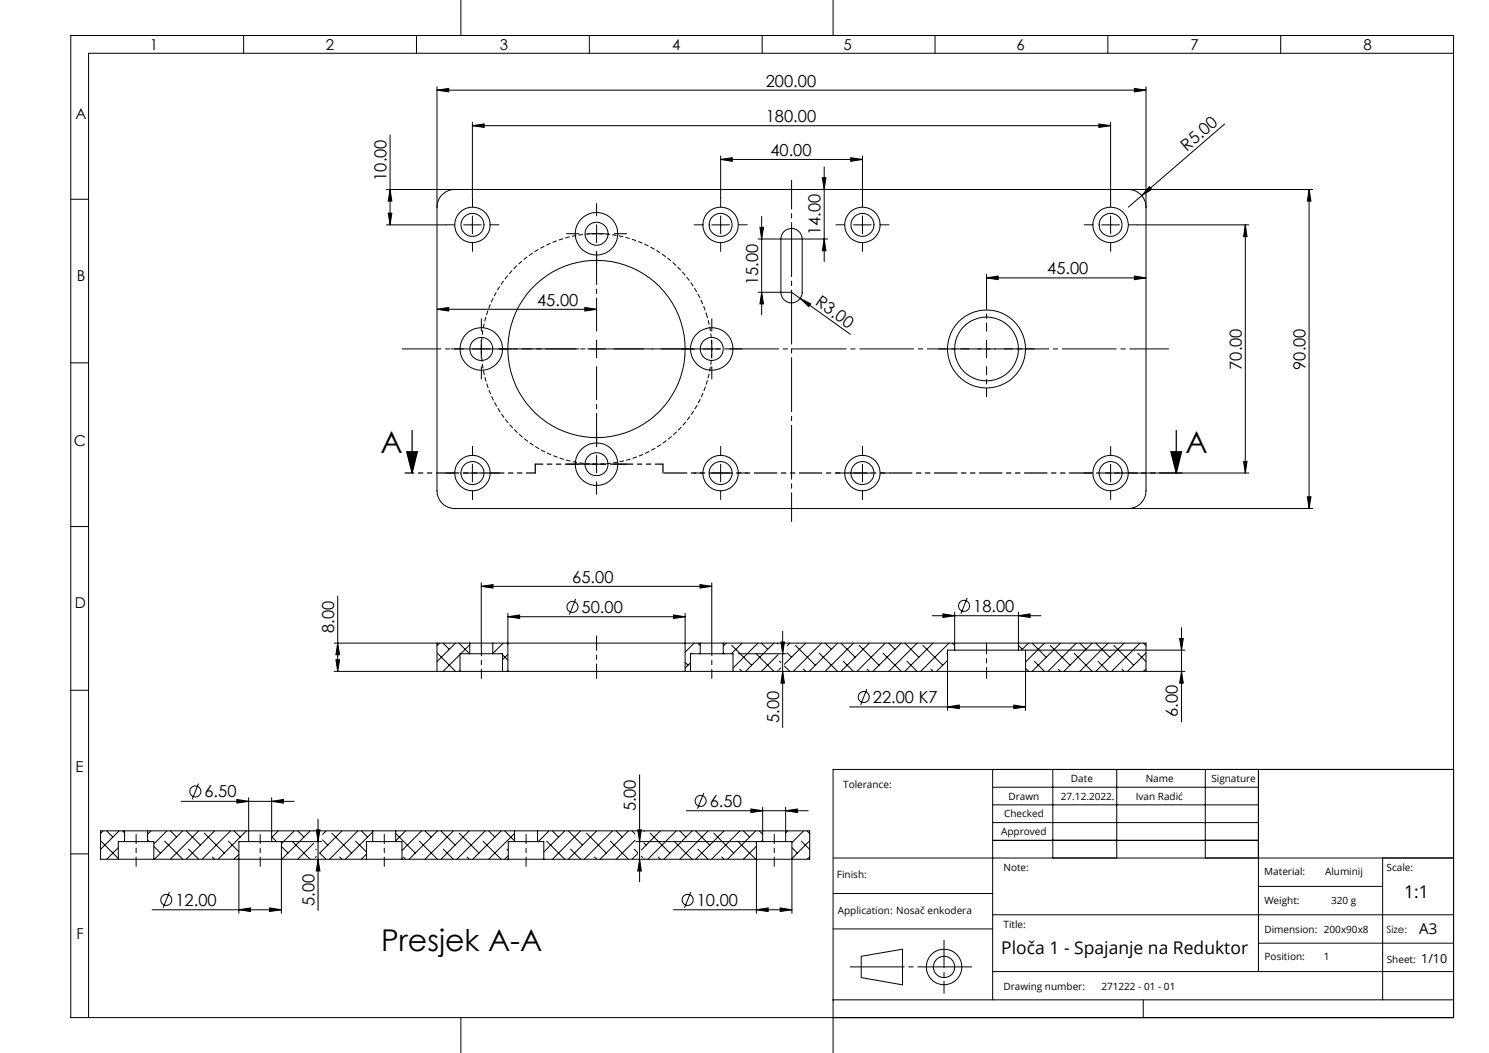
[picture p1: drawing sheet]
<svg xmlns="http://www.w3.org/2000/svg" width="420mm" height="297mm" viewBox="0 0 420 297" stroke-linecap="round" stroke-linejoin="round" font-family="sans-serif">
<g fill="none" stroke="#000" stroke-width=".28">
<path d="M20 10h390v277h-390zM68.7 10v5M117.5 10v5M130 0v10M166.2 10v5M215 10v5M235 0v10M263.7 10v5M312.5 10v5M361.2 10v5M410 15h-385v272M110 38.1v25.3"/>
<path d="M123.3 25.4l3.3-.5v1zM123.3 24.4v114a5 5 0 0 0 5 5h242M123.3 25.4h200M133.2 35.5l3.4-.5v.9zM133.2 34.5v21.4M133.2 35.5h180.1M310 35l3.3 .5-3.3 .4zM313.3 34.5v21.4M320 24.9l3.3 .5-3.3 .5zM323.3 24.4v114a5 5 0 0 1-5 5M345.4 35l-23.3 20.2M20 56.2h5"/>
<path d="M110 53.4l.5 3.3h-1zM128.3 53.4a5 5 0 0 0-5 5M203.3 45l3.3-.5v1zM203.3 44v11.9M203.3 45h40M232 50.1h1l-.5 3.3zM232.5 47.1v26.7M240 44.5l3.3 .5-3.3 .5zM243.3 44v11.9M318.3 53.4a5 5 0 0 1 5 5M322.1 55.2l-3.8 3.2M324.2 52.6l.7 .8-2.8 1.8z"/>
<path d="M369.3 53.4l.5 3.3h-1zM369.3 53.4v90M370.3 53.4h-261.3M109 63.4h16.8M109.5 60.1h1l-.5 3.3zM130.8 63.4h4.9M133.2 60.9v5M165.8 65.9h4.9M168.3 63.4v5M200.8 63.4h5M203.3 60.9v5M213.9 67.4h19.6"/>
<path d="M214.3 64.1h1.1l-.6 3.3zM214.8 61.1v27.7M220.9 65.5a3 3 0 0 1 3.3-.9 3 3 0 0 1 2.1 2.8v15a3 3 0 0 1-3 3 3 3 0 0 1-3-3v-15l.3-1.3zM232.5 67.4l.5 3.3h-1zM240.8 63.4h4.9M243.3 60.9v5M278.3 78.4l3.3-.5v1zM278.3 77.4v7.5M278.3 78.4h45M310.8 63.4h5M313.3 60.9v5M320 77.9l3.3 .5-3.3 .5z"/>
<path d="M320.7 63.4h31.5M351.3 63.4l.5 3.3h-1zM351.3 63.4v70M123.3 87.2l3.3-.5v1zM123.3 87.2h45M133.2 98.4h5.1M135.7 95.9v5M165 86.7l3.3 .5-3.3 .5zM165.8 98.4h4.9M168.3 95.9v5M198.3 98.4h5M200.8 95.9v5"/>
<path d="M213.9 82.4h9.4l2.4 1.8M214.8 82.4l.6 3.3h-1.1zM225.7 84.2l3 1.5-.6 .8zM225.7 84.2l14.2 10.1M275.8 98.4h5M278.3 95.9v5M20 102.3h5M130.8 133.4h4.9M133.2 130.9v5M165.8 130.9h4.9M168.3 128.4v5M200.8 133.4h5"/>
<path d="M203.3 130.9v5M240.8 133.4h4.9M243.3 130.9v5M310.8 133.4h5M313.3 130.9v5M320.7 133.4h31.5M350.8 130.1h1l-.5 3.3zM20 148.5h5M368.8 140.1h1l-.5 3.3zM95.2 168.1v21.3M135.7 165.4l3.4-.5v1zM135.7 164.4v18"/>
<path d="M135.7 165.4h65.1M143.3 174l3.3-.5v.9zM143.3 173v16.4M143.3 174h50M162.4 168.9l-1.8 4.5M190 173.5l3.3 .5-3.3 .4zM193.3 173v16.4M197.4 164.9l3.4 .5-3.4 .5zM200.8 164.4v18M220.8 178v27.2M262.9 173.7h30.7M266 173.1l3.3 .6-3.3 .5z"/>
<path d="M269.3 172.6v10.8M272.8 168.7l-1.8 4.4M287.3 173.7l3.2-.6v1.1zM287.3 172.6v10.8M333.3 177v26.6M20 194.7h5M94.3 181.4h38.2M94.3 189.4h35.5M94.8 186.1h1l-.6 3.3zM95.2 181.4l.6 3.3h-1zM123.3 181.4v8M123.4 184.3l5.1 5.1"/>
<path d="M124 181.4l-.7 .7M125 181.4l1.7 1.7M128.5 181.4l-5.2 5.2M129.5 181.4l3 3M129.8 184.6l-4.8 4.8M129.8 189.1l-.3 .3M129.8 189.4h11.9M132.5 181.9l-2.5 2.5M132.5 181.4h6.5M132.5 184.4h6.5M132.5 184.4h-2.7v5M132.5 181.4v3"/>
<path d="M139 181.4h58.5M139 184.4h2.7v5M139 181.4v3M141.3 184.3l.1 .1M141.7 184.7l1.6 1.5M141.7 189.4h1.6M142 181.4l-3 2.9M142.9 181.4l.4 .3M143.3 184.6l-1.6 1.5M143.3 189.1l-.4 .3M143.3 189.4h50M193.3 186.8l.8 .8"/>
<path d="M193.3 189.4h1.5M194.8 186.9l-1.5 1.6M194.8 189.4h12M195.2 184.3l.1 .1M195.8 181.4l-2.5 2.5M196.8 181.4l.7 .7M197.5 184.2l-.2 .2M197.5 181.4h6.5M197.5 184.4h6.5M197.5 184.4h-2.7v5M197.5 181.4v3M204 184.1l.3 .3"/>
<path d="M204 181.4h119.3v8M204 184.4h2.8v5M204 181.4v3M204.8 181.4l-.8 .8M206.4 182l5.6 5.6M208.2 184.4h13.6M208.7 188.7l.6 .7M209.3 181.4l-3 3M213.1 184.3l5.2 5.1M213.8 181.4l-7 7M214.8 181.4l1.7 1.7M218.3 181.4l-8 8"/>
<path d="M219.3 181.4l.2 .2M219.5 184.6l-4.7 4.8M219.5 189.1l-.2 .3M219.9 186.5l.4 .4M220.3 181.1h1l-.5 3.3zM220.3 188.4l-.6 .5M220.8 189.4l.5 3.3h-1zM221.3 187.9l1.5 1.5M222 184.1l1.3 1.3M222.8 181.4l-.8 .7M224.4 182l5.6 5.6M226.6 188.7l.7 .7"/>
<path d="M227.3 181.4l-6 6M231.1 184.3l5.2 5.1M231.7 181.4l-7.9 8M232.7 181.4l1.8 1.7M236.3 181.4l-8.1 8M237.2 181.4l4 4M237.8 186.5l2.9 2.9M239.6 199.4h49.7M240.7 181.4l-8 8M242.4 182l5.6 5.6M244.5 194.4l-1.8 4.4M244.6 188.7l.6 .7"/>
<path d="M245.2 181.4l-8 8M249.1 184.3l5.1 5.1M249.7 181.4l-8 8M250.7 181.4l1.7 1.7M254.2 181.4l-8 8M255.2 181.4l4 4M255.8 186.5l2.9 2.9M258.7 181.4l-8 8M260.3 182l5.6 5.6M262.5 188.7l.7 .7M263.2 181.4l-8 8M267.1 184.3l.2 .2"/>
<path d="M267.3 199.4l3.3-.5v1zM267.3 186.3l-3.1 3.1M267.7 181.4l-8 8M268.6 181.4l.7 .6M269.3 183.4h18M269.3 183.4h-2v17M286 198.9l3.3 .5-3.3 .5zM287.3 182l1.1 1.1M289.3 188.5l.8 .9M289.3 183.4v17M290.1 181.4l-2 2M291.1 181.4l4 4"/>
<path d="M291.7 186.5l2.9 2.9M294.6 181.4l-5.3 5.3M296.2 182l5.6 5.6M298.5 188.7l.6 .7M299.1 181.4l-8 8M303 184.3l5.1 5.1M303.6 181.4l-8 8M304.6 181.4l1.7 1.7M308.1 181.4l-8 8M309.1 181.4l4 4M309.7 186.5l2.9 2.9M312.6 181.4l-8 8"/>
<path d="M314.2 182l5.6 5.6M316.4 188.7l.7 .7M317.1 181.4l-8 8M320.9 184.3l2.4 2.3M321.6 181.4l-8.1 8M322.5 181.4l.8 .7M323.3 184.2l-5.3 5.2M323.3 188.7l-.8 .7M332.7 180.1h1.1l-.5 3.3zM333.3 189.4l.5 3.3h-1.1zM334.3 189.4h-127.5M334.3 183.4h-47"/>
<path d="M180.4 218.5v30.2M280 217v65M297 217v25M315 217v25M340 217v25M355 217v57M410 217h-175v80M28.5 237.2l4.9 4.9M29.1 234.3l-.7 .8M30.1 234.3l1.7 1.8M33.4 239.1l-3.3 3.3M33.6 234.3l-5.2 5.3"/>
<path d="M34.6 234.3l.5 .6M35.1 237.4h6.5M35.1 234.3h6.5M35.1 237.4h-1.7v5M35.1 234.3h-6.7v8.1h5M35.1 234.3v3.1M35.1 237.3v.1M41.6 236.9l.5 .5M41.6 234.3h63.5M41.6 237.4h1.8v5M41.6 234.3v3.1M42.6 234.3l-1 1"/>
<path d="M43.4 238.7l1.9 1.9M46.4 237.2l5.1 5.2M47.1 234.3l-3.7 3.8M48 234.3l1.8 1.8M51.1 226h31.9M51.5 234.3l-7.9 8.1M52.5 234.3l4.1 4.1M53.2 239.5l2.9 2.9M56 221l-1.8 4.5M56.1 234.3l-8.1 8.1M57.6 235l5.7 5.6M60.5 234.3l-8 8.1"/>
<path d="M64.4 237.2l3 3M65 234.3l-8 8.1M66 234.3l1.8 1.8M66.8 225.5l3.3 .5-3.3 .5zM69.5 234.3l-8 8.1M70.1 237.4h6.5M70.1 237.4h-2.7v20.2M70.1 225v12.4M76.6 237.4h14.1M76.6 236l1.4 1.4M76.6 226l3.3-.5v1zM76.6 225v12.4"/>
<path d="M78.5 234.3l-1.9 1.9M79.4 237.4v20.2M79.4 238.8l1.8 1.8M82.3 237.2l5.2 5.2M83 234.3l-3.6 3.7M84 234.3l1.7 1.8M87.5 234.3l-8 8.1M88.4 234.3l.1 .1M88.5 237.9l-4.5 4.5M89.1 239.5l.1 .1M89.2 234.1h1l-.5 3.3zM89.7 231v25.8"/>
<path d="M91 236.9l1.5 1.5M92 234.3l-1 1M93.6 235l5.6 5.6M96.4 234.3l-6.2 6.3 1.8 1.8M100.3 237.2l3.1 3.1M100.9 234.3l-7.9 8.1M101.9 234.3l1.8 1.8M105.1 237.4h6.5M105.1 234.3h6.5M105.1 237.4h-1.7v5M105.1 234.7l-7.7 7.7M105.1 234.3v3.1"/>
<path d="M111.6 237.4h1.8v5M111.6 235.1l5.6 5.5M111.6 234.3h33.5M111.6 234.3v3.1M114.4 234.3l-2.8 2.9M118.3 237.2l5.1 5.2M118.9 234.3l-5.5 5.6M119.9 234.3l1.7 1.8M123.4 234.3l-8 8.1M124.4 234.3l4 4.1M125 239.5l2.9 2.9M127.9 234.3l-8 8.1"/>
<path d="M129.5 235l5.6 5.6M132.4 234.3l-8 8.1M136.2 237.2l5.2 5.2M136.9 234.3l-8 8.1M137.8 234.3l1.8 1.8M141.4 234.3l-8.1 8.1M142.3 234.3l2.8 2.9M143 239.5l.4 .4M145.1 237.4h6.5M145.1 234.3h6.5M145.1 237.4h-1.7v5M145.1 234.3v3.1"/>
<path d="M145.1 235.1l-7.3 7.3M151.6 234.3h76.8v8.1h-75M151.6 237.4h1.8v5M151.6 234.3v3.1M154.2 237.2l5.1 5.2M154.8 234.3l-3 3.1M155.8 234.3l1.8 1.8M159.3 234.3l-5.9 6M160.3 234.3l4 4.1M160.9 239.5l2.9 2.9M163.8 234.3l-8 8.1M165.4 235l5.6 5.6"/>
<path d="M168.3 234.3l-8 8.1M172.2 237.2l5.1 5.2M172.8 234.3l-8 8.1M173.8 234.3l1.7 1.8M177.3 234.3l-8 8.1M178.3 234.3l.8 .9M178.9 239.5l1 1M179.1 237l-5.3 5.4M179.4 237.4h35.7M179.9 234.1h1l-.5 3.3zM181.6 237.8l.6 .6M181.8 234.3l-.2 .2"/>
<path d="M183.4 235l5.6 5.6M186.3 234.3l-5.4 5.4M190.1 237.2l5.1 5.2M190.7 234.3l-8 8.1M191.7 234.3l1.8 1.8M193.6 228.7h34.4M195.2 234.3l-7.9 8.1M196.2 234.3l4 4.1M196.8 239.5l2.9 2.9M198.5 223.7l-1.8 4.4M199.7 234.3l-8 8.1M201.3 235l5.6 5.6"/>
<path d="M204.2 234.3l-8 8.1M208.1 237.2l5.1 5.2M208.7 234.3l-8 8.1M209.7 234.3l1.8 1.8M211.8 228.2l3.3 .5-3.3 .5zM213.2 234.3l-8 8.1M213.4 237.4v20.2M213.4 238.7l-3.7 3.7M214.2 234.3l.9 1M215.1 237.4h6.5M215.1 227.7v9.7M215.1 236.9l-.4 .5"/>
<path d="M221.6 237.4h1.8v20.2M221.6 237.3l.1 .1M221.6 228.7l3.3-.5v1zM221.6 227.7v9.7M222.2 234.3l-.6 .6M223.4 239.1l1.5 1.5M226 237.2l2.4 2.4M226.7 234.3l-3.3 3.4M227.6 234.3l.8 .8M228.4 237.1l-5 5M280 222h75M280 237h75"/>
<path d="M280 227h75M280 232h75M20 240.8h5M33.4 242.4h10M42.9 256.6h36.5M43.4 242.4h60M47.8 251.6l-1.8 4.4M59.9 241.7l.6 .7M67.4 256.6l3.3-.5v1zM67.4 241l-1.4 1.4M76.1 256.1l3.3 .5-3.3 .5zM89.2 241.6l-.2 .3"/>
<path d="M89.7 242.4l.5 3.3h-1zM95.8 241.7l.6 .7M103.4 242.4h10M103.4 240.9l-1.5 1.5M113.4 242.4h30M113.8 241.7l.6 .7M131.7 241.7l.7 .7M143.4 242.4h10M143.4 241.3l-1.1 1.1M167.7 241.7l.6 .7M179.9 240.7l-1.6 1.7M180.4 242.4l.5 3.3h-1z"/>
<path d="M180.9 241.5l.4 .4M181.6 242.2l.2 .2M185.6 241.7l.7 .7M190 256.6h33.4M194.8 251.6l-1.7 4.4M203.6 241.7l.6 .7M213.4 256.6l3.3-.5v1zM220.1 256.1l3.3 .5-3.3 .5zM228.4 241.6l-.8 .8M235 242h175M235 252h45M280 258h130"/>
<path d="M355 250h35M390 242v40M235 262h45M242.9 269.7l11.7-2v10.1l-11.7-2.1zM280 274h130M355 266h55M130 287v10M235 282h175M322.5 282v5"/>
<circle cx="133.3" cy="63.4" r="5"/>
<circle cx="133.3" cy="63.4" r="3.2"/>
<circle cx="168.3" cy="65.9" r="3.3"/>
<circle cx="168.3" cy="65.9" r="6"/>
<circle cx="203.3" cy="63.4" r="3.2"/>
<circle cx="203.3" cy="63.4" r="5"/>
<circle cx="243.3" cy="63.4" r="5"/>
<circle cx="243.3" cy="63.4" r="3.2"/>
<circle cx="313.3" cy="63.4" r="3.2"/>
<circle cx="313.3" cy="63.4" r="5"/>
<circle cx="135.7" cy="98.4" r="6"/>
<circle cx="135.8" cy="98.4" r="3.2"/>
<circle cx="168.2" cy="98.4" r="25"/>
<circle cx="200.8" cy="98.4" r="3.2"/>
<circle cx="200.8" cy="98.4" r="6"/>
<circle cx="278.3" cy="98.4" r="9"/>
<circle cx="278.3" cy="98.4" r="11"/>
<circle cx="133.3" cy="133.4" r="3.3"/>
<circle cx="133.3" cy="133.4" r="5"/>
<circle cx="168.3" cy="130.9" r="3.3"/>
<circle cx="168.3" cy="130.9" r="6"/>
<circle cx="203.3" cy="133.4" r="5"/>
<circle cx="203.3" cy="133.4" r="3.3"/>
<circle cx="243.3" cy="133.4" r="3.3"/>
<circle cx="243.3" cy="133.4" r="5"/>
<circle cx="313.3" cy="133.4" r="3.3"/>
<circle cx="313.3" cy="133.4" r="5"/>
<circle cx="161.5" cy="171.2" r="1.56"/>
<circle cx="271.9" cy="170.9" r="1.55"/>
<circle cx="243.6" cy="196.6" r="1.56"/>
<circle cx="55.1" cy="223.2" r="1.55"/>
<circle cx="197.6" cy="225.9" r="1.56"/>
<circle cx="46.9" cy="253.8" r="1.55"/>
<circle cx="194" cy="253.8" r="1.55"/>
<circle cx="266.3" cy="272.7" r="5"/>
<circle cx="266.3" cy="272.7" r="3"/>
</g>
<path d="M114.7 127.4h3l-1.5 6zM116.2 121.4v12M330.3 127.4h3l-1.5 6zM331.8 121.4v12" fill="none" stroke="#000" stroke-width=".35"/>
<path d="M199.4 88.9a32.5 32.5 0 0 0-54.5-13.1 32.5 32.5 0 0 0 15 54 32.5 32.5 0 0 0 39.9-39.3l-.4-1.6" fill="none" stroke="#000" stroke-width=".28" stroke-dasharray="1.3 .6" stroke-dashoffset=".5" stroke-linecap="butt"/>
<path d="M168.3 191.4v-12" fill="none" stroke="#000" stroke-width=".28" stroke-dasharray="15.2 1.3 1.3 1.3" stroke-dashoffset="11.1"/>
<path d="M135.8 182.4v9M200.8 182.4v9M38.4 235.3v9M73.4 244.3v-9M108.4 244.3v-9M148.4 244.3v-9M218.4 244.3v-9" fill="none" stroke="#000" stroke-width=".28" stroke-dasharray="15.2 1.3 1.3 1.3" stroke-dashoffset="12.6"/>
<path d="M278.3 181.4v10" fill="none" stroke="#000" stroke-width=".28" stroke-dasharray="15.2 1.3 1.3 1.3" stroke-dashoffset="12.1"/>
<path d="M223.3 147.1v-96.2" fill="none" stroke="#000" stroke-width=".28" stroke-dasharray="15.2 1.3 1.3 1.3" stroke-dashoffset="7.1"/>
<path d="M113.4 98.4h216.2" fill="none" stroke="#000" stroke-width=".28" stroke-dasharray="15.2 1.3 1.3 1.3" stroke-dashoffset="4.3"/>
<g fill="none" stroke="#000" stroke-width=".28" stroke-dasharray="15.2 1.3 1.3 1.3">
<path d="M133.3 58.4v-2.5M203.3 58.4v-2.5M243.3 58.4v-2.5M313.3 58.4v-2.5M128.3 63.4h-2.5M133.3 68.4v2.5M138.3 63.4h2.5M163.3 65.9h-3.5M168.3 60.9v-3.5M168.3 70.9v3.5M173.3 65.9h3.5M198.3 63.4h-2.5"/>
<path d="M203.3 68.4v2.5M208.3 63.4h2.5M238.3 63.4h-2.5M243.3 68.4v2.5M248.3 63.4h2.5M308.3 63.4h-2.5M313.3 68.4v2.5M318.3 63.4h2.5M130.8 98.4h-3.5M135.8 93.4v-3.5M140.8 98.4h3.5M195.8 98.4h-3.5"/>
<path d="M200.8 93.4v-3.5M205.8 98.4h3.5M135.8 103.4v3.5M200.8 103.4v3.5M128.3 133.4h-2.5M133.3 128.4v-2.5M133.3 138.4v2.5M138.3 133.4h2.5M163.3 130.9h-3.5M168.3 125.9v-3.5M168.3 135.9v3.5M173.3 130.9h3.5"/>
<path d="M198.3 133.4h-2.5M203.3 128.4v-2.5M203.3 138.4v2.5M208.3 133.4h2.5M238.3 133.4h-2.5M243.3 128.4v-2.5M243.3 138.4v2.5M248.3 133.4h2.5M308.3 133.4h-2.5M313.3 128.4v-2.5M313.3 138.4v2.5M318.3 133.4h2.5"/>
</g>
<path d="M273.3 98.4h-8.5M278.3 93.4v-8.5M283.3 98.4h8.5M278.3 103.4v8.5" fill="none" stroke="#000" stroke-width=".28" stroke-dasharray="15.2 1.3 1.3 1.3" stroke-dashoffset="12.9"/>
<path d="M163.3 98.4h-22.5M168.3 93.4v-22.5M173.3 98.4h22.5M168.3 103.4v22.5" fill="none" stroke="#000" stroke-width=".28" stroke-dasharray="15.2 1.3 1.3 1.3" stroke-dashoffset="5.9"/>
<path d="M151 133.4h-36.8" fill="none" stroke="#000" stroke-width=".35" stroke-dasharray="6.3 1.3 1.3 1.3 1.3 1.3" stroke-dashoffset="3.9"/>
<path d="M151 133.4v-2.5M187 130.9v2.5" fill="none" stroke="#000" stroke-width=".35" stroke-dasharray="6.3 1.3 1.3 1.3 1.3 1.3"/>
<path d="M151 130.9h36" fill="none" stroke="#000" stroke-width=".35" stroke-dasharray="6.3 1.3 1.3 1.3 1.3 1.3" stroke-dashoffset="4.2"/>
<path d="M187 133.4h146.8" fill="none" stroke="#000" stroke-width=".35" stroke-dasharray="6.3 1.3 1.3 1.3 1.3 1.3" stroke-dashoffset="-.4"/>
<path d="M275.2 272.7h-36.5" fill="none" stroke="#000" stroke-width=".28" stroke-dasharray="15.2 1.3 1.3 1.3" stroke-dashoffset="-1.1"/>
<path d="M266.3 265.2v15" fill="none" stroke="#000" stroke-width=".28" stroke-dasharray="15.2 1.3 1.3 1.3" stroke-dashoffset="7.5"/>
<g fill="#000">
<path d="M324.2 52.6l.7 .8-2.8 1.8zM225.7 84.2l3 1.5-.6 .8z"/>
<path d="M133.2 35.5l3.4-.5v.9zM310 35l3.3 .5-3.3 .4zM203.3 45l3.3-.5v1zM240 44.5l3.3 .5-3.3 .5zM278.3 78.4l3.3-.5v1zM320 77.9l3.3 .5-3.3 .5zM123.3 87.2l3.3-.5v1zM165 86.7l3.3 .5-3.3 .5zM267.3 199.4l3.3-.5v1zM286 198.9l3.3 .5-3.3 .5zM266 173.1l3.3 .6-3.3 .5zM287.3 173.7l3.2-.6v1.1zM143.3 174l3.3-.5v.9zM190 173.5l3.3 .5-3.3 .4zM135.7 165.4l3.4-.5v1zM197.4 164.9l3.4 .5-3.4 .5z"/>
<path d="M320 24.9l3.3 .5-3.3 .5zM123.3 25.4l3.3-.5v1z"/>
<path d="M369.3 53.4l.5 3.3h-1zM368.8 140.1h1l-.5 3.3zM351.3 63.4l.5 3.3h-1zM350.8 130.1h1l-.5 3.3zM214.3 64.1h1.1l-.6 3.3zM214.8 82.4l.6 3.3h-1.1zM232 50.1h1l-.5 3.3zM232.5 67.4l.5 3.3h-1zM95.2 181.4l.6 3.3h-1zM94.8 186.1h1l-.6 3.3zM332.7 180.1h1.1l-.5 3.3zM333.3 189.4l.5 3.3h-1.1z"/>
<path d="M109.5 60.1h1l-.5 3.3zM110 53.4l.5 3.3h-1zM220.8 189.4l.5 3.3h-1zM220.3 181.1h1l-.5 3.3z"/>
<path d="M114.7 127.4h3l-1.5 6zM330.3 127.4h3l-1.5 6z"/>
<path d="M67.4 256.6l3.3-.5v1zM76.1 256.1l3.3 .5-3.3 .5zM66.8 225.5l3.3 .5-3.3 .5zM76.6 226l3.3-.5v1zM213.4 256.6l3.3-.5v1zM220.1 256.1l3.3 .5-3.3 .5zM211.8 228.2l3.3 .5-3.3 .5zM221.6 228.7l3.3-.5v1z"/>
<path d="M89.7 242.4l.5 3.3h-1zM89.2 234.1h1l-.5 3.3zM180.4 242.4l.5 3.3h-1zM179.9 234.1h1l-.5 3.3z"/>
</g>
<g font-size="8.5">
<text x="107.3" y="127.7">A</text>
<text x="334.4" y="127.7">A</text>
<text x="107.5" y="268.1">Presjek A-A</text>
</g>
<g font-size="4.9">
<text x="396.1" y="253.2">1:1</text>
<text x="282.4" y="269">Ploča 1 - Spajanje na Reduktor</text>
</g>
<g font-size="4.7">
<text x="216" y="24.4">200.00</text>
<text x="216" y="34.4">180.00</text>
<text x="217.3" y="44">40.00</text>
<text x="334.8" y="42.8" transform="rotate(-41 334.8 42.8)">R5.00</text>
<text x="109" y="51" transform="rotate(-90 109 51)">10.00</text>
<text x="231.5" y="66.3" transform="rotate(-90 231.5 66.3)">14.00</text>
<text x="295.4" y="77.3">45.00</text>
<text x="213.9" y="80.4" transform="rotate(-90 213.9 80.4)">15.00</text>
<text x="151.5" y="86.2">45.00</text>
<text x="229.7" y="85.8" transform="rotate(36 229.7 85.8)">R3.00</text>
<text x="350.3" y="104.3" transform="rotate(-90 350.3 104.3)">70.00</text>
<text x="368.3" y="104.3" transform="rotate(-90 368.3 104.3)">90.00</text>
<text x="161.4" y="164.4">65.00</text>
<text x="164.1" y="172.9">50.00</text>
<text x="274.5" y="172.6">18.00</text>
<text x="94.3" y="178.5" transform="rotate(-90 94.3 178.5)">8.00</text>
<text x="219.8" y="203.9" transform="rotate(-90 219.8 203.9)">5.00</text>
<text x="246.2" y="198.3">22.00 K7</text>
<text x="332.3" y="202.3" transform="rotate(-90 332.3 202.3)">6.00</text>
<text x="57.7" y="224.9">6.50</text>
<text x="200.2" y="227.6">6.50</text>
<text x="179.4" y="228.9" transform="rotate(-90 179.4 228.9)">5.00</text>
<text x="49.5" y="255.5">12.00</text>
<text x="88.7" y="255.5" transform="rotate(-90 88.7 255.5)">5.00</text>
<text x="196.5" y="255.5">10.00</text>
</g>
<g font-size="4.2">
<text x="42.3" y="14.1">1</text>
<text x="92" y="14.1">2</text>
<text x="141" y="14.2">3</text>
<text x="189.6" y="14.2">4</text>
<text x="238" y="14.2">5</text>
<text x="286.7" y="14.2">6</text>
<text x="335.8" y="14.2">7</text>
<text x="384.6" y="14.2">8</text>
<text x="21.3" y="33.4">A</text>
<text x="21.7" y="79.3">B</text>
<text x="20.9" y="125.8">C</text>
<text x="21.1" y="171.4">D</text>
<text x="21.3" y="217.6">E</text>
<text x="400.3" y="263.3">A3</text>
<text x="21.6" y="265">F</text>
</g>
<text font-size="3.5" x="400.9" y="271.6">1/10</text>
<g font-size="2.8">
<text x="302.1" y="220.6">Date</text>
<text x="323.2" y="220.6">Name</text>
<text x="341.7" y="220.6">Signature</text>
<text x="237.8" y="222.3">Tolerance:</text>
<text x="284.5" y="225.7">Drawn</text>
<text x="299.2" y="225.7">27.12.2022.</text>
<text x="320.4" y="225.7">Ivan Radić</text>
<text x="283.2" y="230.4">Checked</text>
<text x="282.4" y="235.5">Approved</text>
<text x="283.1" y="245.8">Note:</text>
<text x="391.1" y="245.5">Scale:</text>
<text x="236.1" y="247.6">Finish:</text>
<text x="356.6" y="246.9">Material:</text>
<text x="373.7" y="246.9">Aluminij</text>
<text x="236.3" y="257.7">Application: Nosač enkodera</text>
<text x="356.6" y="255">Weight:</text>
<text x="375.5" y="255">320 g</text>
<text x="283" y="261.8">Title:</text>
<text x="356.6" y="263.3">Dimension: 200x90x8</text>
<text x="391.1" y="263">Size:</text>
<text x="356.7" y="270.9">Position:</text>
<text x="373.4" y="270.9">1</text>
<text x="391.2" y="271.5">Sheet:</text>
<text x="283.1" y="279.2">Drawing number:</text>
<text x="310.7" y="279.2">271222 - 01 - 01</text>
</g>
</svg>
